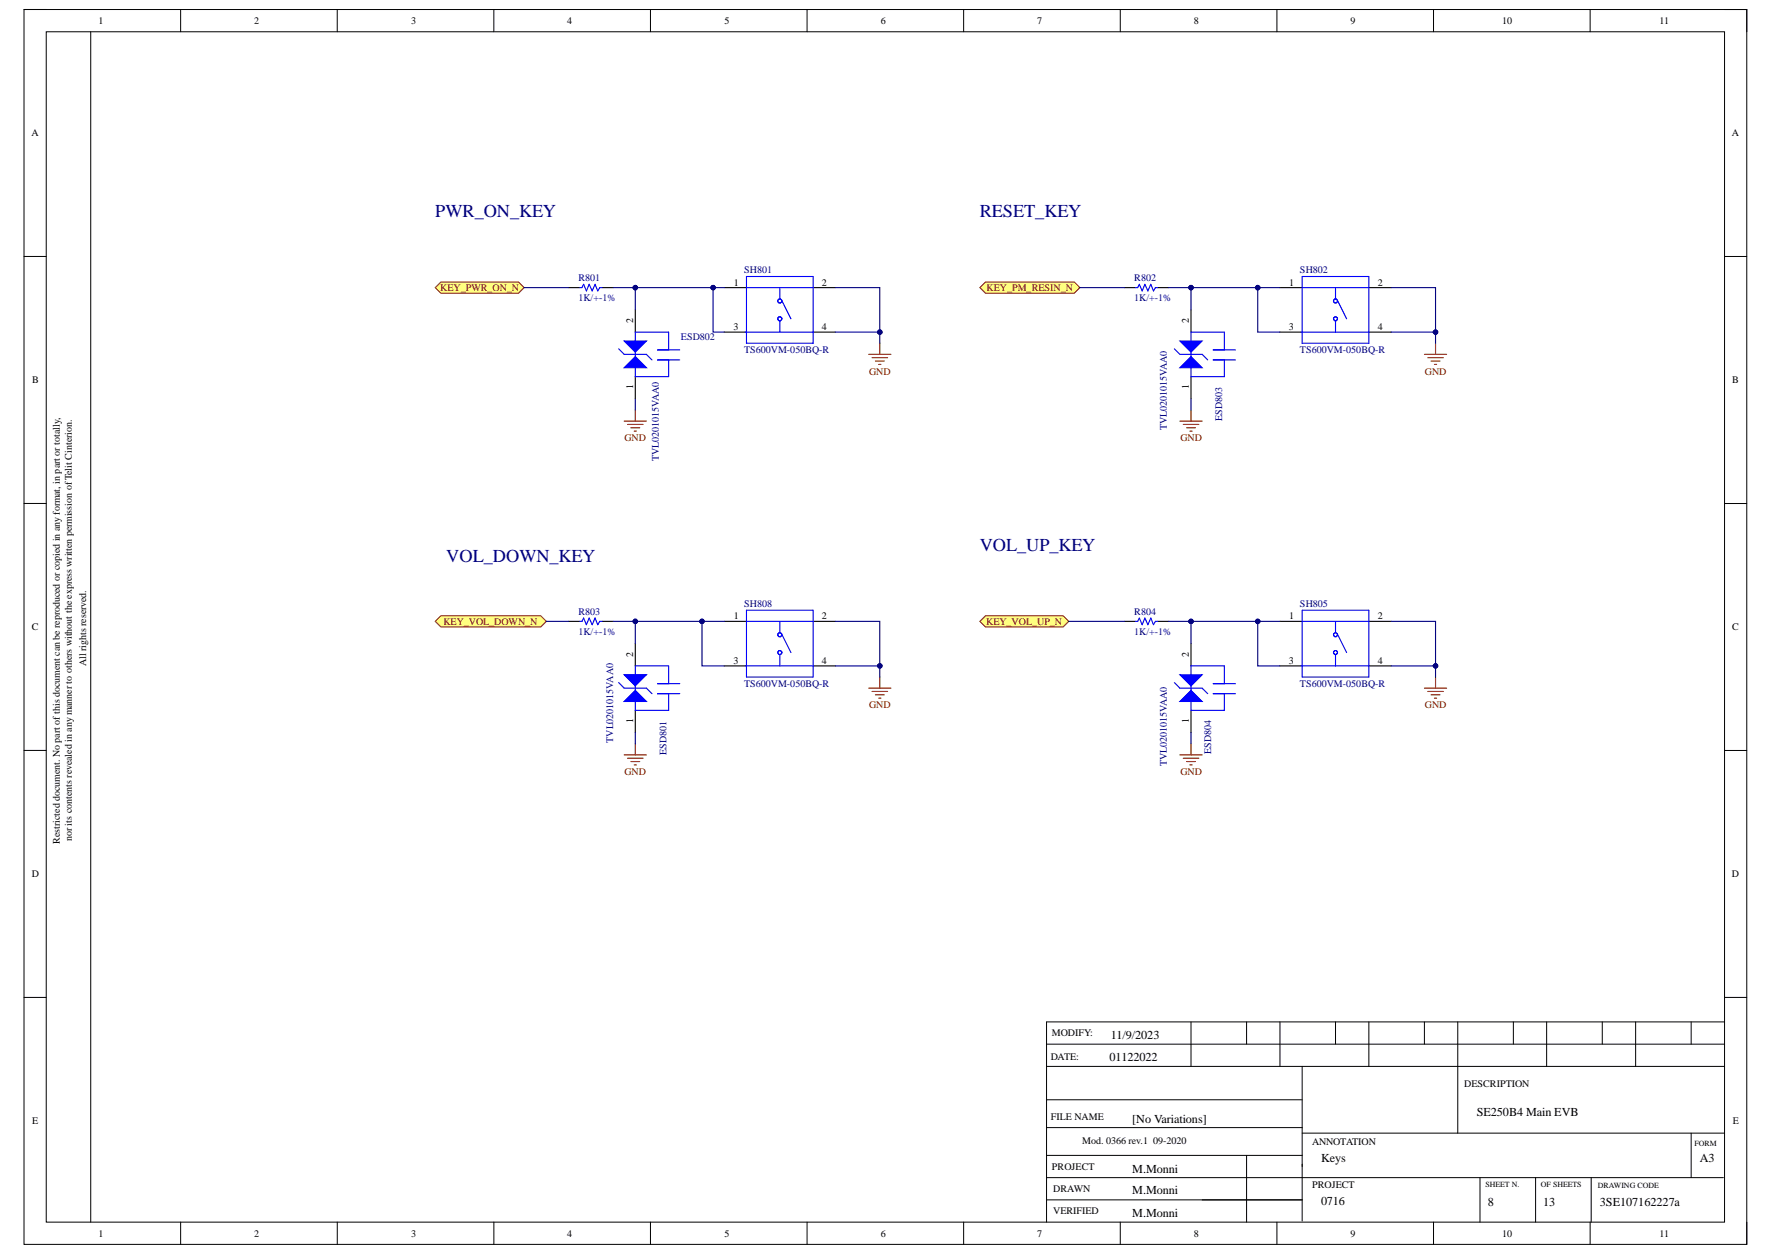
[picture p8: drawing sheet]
<svg xmlns="http://www.w3.org/2000/svg" width="420mm" height="297mm" viewBox="0 0 420 297" stroke-linecap="round" stroke-linejoin="round" font-family="sans-serif">
<path d="M5.7 2.3h407.7v292h-407.7z" fill="none" stroke="#000" stroke-width=".24"/>
<path d="M10.9 7.5h397.2v281.5h-397.2z" fill-rule="evenodd" fill="#fff"/>
<g fill="none" stroke="#000" stroke-width=".24">
<path d="M5.7 2.2h5.2M10.9 7.5h397.2v281.5h-397.2zM21.5 7.5v281.5M42.7 2.2v5.3M79.8 2.2v5.3M116.9 2.2v5.3M153.9 2.2v5.3M191 2.2v5.3M228 2.2v5.3M265.1 2.2v5.3M302.2 2.2v5.3M339.2 2.2v5.3"/>
<path d="M376.3 2.3v5.2M408.1 2.3h5.3v5.2M5.7 60.7h5.2M408.1 60.7h5.3M5.7 119.1h5.2M408.1 119.1h5.3M5.7 177.5h5.2M408.1 177.5h5.3M5.7 235.9h5.2M408.1 235.9h5.3M247.7 246.9h160.4M247.7 252.2h160.4"/>
<path d="M281.8 241.7v10.5M295 241.7v5.2M302.9 241.7v10.5M308.2 252.2v36.6M316 241.7v5.2M323.9 241.7v10.5M337.1 241.7v5.2M345 241.7v26.3M358.1 241.7v5.2M366 241.7v10.5M379.2 241.7v5.2M387.1 241.7v10.5"/>
<path d="M400.2 241.7v5.2M408.1 241.7h-160.4v47.3M247.7 278.5h160.1M247.7 260.1h60.5M247.7 266.7h60.5M247.7 273.2h60.5M295 273.2v15.8M308.2 268h99.9M350.2 278.5v10.5M363.4 278.5v10.5M376.5 278.5v10.5M400.2 268v10.5"/>
<path d="M42.8 289v5.3M79.8 289v5.3M116.9 289v5.3M153.9 289v5.3M191 289v5.3M228 289v5.3M247.7 283.8h60.5M265.1 289v5.3M302.2 289v5.3M339.2 289v5.3M376.3 289v5.3M413.4 289v5.3"/>
</g>
<path d="M134.6 68h2.6M142.4 68h2.7M150.3 73.3v5.2M150.3 89.1v5.2" fill="none" stroke="#000" stroke-width=".26"/>
<path d="M137.2 68h.5l.4-.8 .7 1.6 .6-1.6 .7 1.6 .7-1.6 .7 1.6 .4-.8h.5M150.3 78.5v10.6M147.7 83.8h5.3l1.3 1.3" fill="none" stroke="#00f" stroke-width=".26"/>
<path d="M147.7 80.7h5.3l-2.7 2.6z" fill="#00f"/>
<path d="M147.7 80.7h5.3l-2.7 2.6z" fill="none" stroke="#00f" stroke-width=".26"/>
<path d="M150.3 84.3l2.7 2.7h-5.3z" fill="#00f"/>
<path d="M150.3 78.5h7.9v4.3M146.4 82.5l1.3 1.3M150.3 84.3l2.7 2.7h-5.3zM155.6 85.1h5.3M155.6 82.8h5.3M158.2 85.1v4h-7.9" fill="none" stroke="#00f" stroke-width=".26"/>
<path d="M147.7 99.6h5.3M150.3 97v2.6M205.6 83.8h5.2M206.4 84.6h3.6M207.2 85.4h2.1M207.9 86.2h.6M208.2 81.2v2.6M148.5 100.4h3.7M149.3 101.2h2.1M150.1 102h.5" fill="none" stroke="#800000" stroke-width=".26"/>
<path d="M104.3 66.7h18.4l1.3 1.3-1.3 1.3h-18.4l-1.3-1.3z" fill-rule="evenodd" fill="#ffff80"/>
<path d="M104.3 66.7h18.4l1.3 1.3-1.3 1.3h-18.4l-1.3-1.3z" fill="none" stroke="#800000" stroke-width=".24"/>
<path d="M266.1 68h2.6M274 68h2.6M281.8 73.3v5.2M281.8 89.1v5.2" fill="none" stroke="#000" stroke-width=".26"/>
<path d="M268.7 68h.5l.4-.8 .7 1.6 .6-1.6 .7 1.6 .7-1.6 .7 1.6 .4-.8h.6M281.8 78.5v10.6M279.2 83.8h5.3l1.3 1.3" fill="none" stroke="#00f" stroke-width=".26"/>
<path d="M279.2 80.7h5.3l-2.7 2.6z" fill="#00f"/>
<path d="M279.2 80.7h5.3l-2.7 2.6z" fill="none" stroke="#00f" stroke-width=".26"/>
<path d="M281.8 84.3l2.7 2.7h-5.3z" fill="#00f"/>
<path d="M281.8 78.5h7.9v4.3M277.9 82.5l1.3 1.3M281.8 84.3l2.7 2.7h-5.3zM287.1 85.1h5.3M287.1 82.8h5.3M289.7 85.1v4h-7.9" fill="none" stroke="#00f" stroke-width=".26"/>
<path d="M279.2 99.6h5.3M281.8 97v2.6M337.1 83.8h5.2M337.9 84.6h3.6M338.7 85.4h2.1M339.4 86.2h.6M339.7 81.2v2.6M280 100.4h3.7M280.8 101.2h2.1M281.6 102h.5" fill="none" stroke="#800000" stroke-width=".26"/>
<path d="M233.2 66.7h21l1.3 1.3-1.3 1.3h-21l-1.3-1.3z" fill-rule="evenodd" fill="#ffff80"/>
<path d="M233.2 66.7h21l1.3 1.3-1.3 1.3h-21l-1.3-1.3z" fill="none" stroke="#800000" stroke-width=".24"/>
<path d="M134.6 147h2.6M142.4 147h2.7M150.3 152.2v5.3M150.3 168v5.3" fill="none" stroke="#000" stroke-width=".26"/>
<path d="M137.2 147h.5l.4-.8 .7 1.5 .6-1.5 .7 1.5 .7-1.5 .7 1.5 .4-.7h.5M150.3 157.5v10.5M147.7 162.7h5.3l1.3 1.4" fill="none" stroke="#00f" stroke-width=".26"/>
<path d="M147.7 159.6h5.3l-2.7 2.6z" fill="#00f"/>
<path d="M147.7 159.6h5.3l-2.7 2.6z" fill="none" stroke="#00f" stroke-width=".26"/>
<path d="M150.3 163.3l2.7 2.6h-5.3z" fill="#00f"/>
<path d="M150.3 157.5h7.9v4.2M146.4 161.4l1.3 1.3M150.3 163.3l2.7 2.6h-5.3zM155.6 164.1h5.3M155.6 161.7h5.3M158.2 164.1v3.9h-7.9" fill="none" stroke="#00f" stroke-width=".26"/>
<path d="M147.7 178.5h5.3M148.5 179.3h3.7M150.3 175.9v2.6M205.6 162.7h5.2M206.4 163.5h3.6M207.2 164.3h2.1M207.9 165.1h.6M208.2 160.1v2.6M149.3 180.1h2.1M150.1 180.9h.5" fill="none" stroke="#800000" stroke-width=".26"/>
<path d="M104.3 145.6h23.7l1.3 1.4-1.3 1.3h-23.7l-1.3-1.3z" fill-rule="evenodd" fill="#ffff80"/>
<path d="M104.3 145.6h23.7l1.3 1.4-1.3 1.3h-23.7l-1.3-1.3z" fill="none" stroke="#800000" stroke-width=".24"/>
<path d="M266.1 147h2.6M274 147h2.6M281.8 152.2v5.3M281.8 168v5.3" fill="none" stroke="#000" stroke-width=".26"/>
<path d="M268.7 147h.5l.4-.8 .7 1.5 .6-1.5 .7 1.5 .7-1.5 .7 1.5 .4-.7h.6M281.8 157.5v10.5M279.2 162.7h5.3l1.3 1.4" fill="none" stroke="#00f" stroke-width=".26"/>
<path d="M279.2 159.6h5.3l-2.7 2.6z" fill="#00f"/>
<path d="M279.2 159.6h5.3l-2.7 2.6z" fill="none" stroke="#00f" stroke-width=".26"/>
<path d="M281.8 163.3l2.7 2.6h-5.3z" fill="#00f"/>
<path d="M281.8 157.5h7.9v4.2M277.9 161.4l1.3 1.3M281.8 163.3l2.7 2.6h-5.3zM287.1 164.1h5.3M287.1 161.7h5.3M289.7 164.1v3.9h-7.9" fill="none" stroke="#00f" stroke-width=".26"/>
<path d="M279.2 178.5h5.3M280 179.3h3.7M281.8 175.9v2.6M337.1 162.7h5.2M337.9 163.5h3.6M338.7 164.3h2.1M339.4 165.1h.6M339.7 160.1v2.6M280.8 180.1h2.1M281.6 180.9h.5" fill="none" stroke="#800000" stroke-width=".26"/>
<path d="M233.2 145.6h18.4l1.3 1.4-1.3 1.3h-18.4l-1.3-1.3z" fill-rule="evenodd" fill="#ffff80"/>
<path d="M233.2 145.6h18.4l1.3 1.4-1.3 1.3h-18.4l-1.3-1.3z" fill="none" stroke="#800000" stroke-width=".24"/>
<g fill="none" stroke="#000" stroke-width=".26">
<path d="M171.4 68h5.2M171.4 78.5h5.2M192.4 68h5.3M192.4 78.5h5.3M302.9 68h5.3M302.9 78.5h5.3M323.9 68h5.3M323.9 78.5h5.3M171.4 147h5.2M171.4 157.5h5.2M192.4 147h5.3M192.4 157.5h5.3"/>
<path d="M302.9 147h5.3M302.9 157.5h5.3M323.9 147h5.3M323.9 157.5h5.3"/>
</g>
<g fill="none" stroke="#00f" stroke-width=".26">
<path d="M176.4 78.5h16M176.6 65.4h15.8v15.8h-15.8zM176.6 68h15.8M184.5 68v2.7M184.5 75.9v2.6M185.1 71.2l2.1 4.2M307.9 78.5h16M308.2 65.4h15.7v15.8h-15.7zM308.2 68h15.7M316 68v2.7M316 75.9v2.6M316.6 71.2l2.1 4.2"/>
<path d="M176.4 157.5h16M176.6 144.3h15.8v15.8h-15.8zM176.6 147h15.8M184.5 147v2.6M184.5 154.8v2.7M185.1 150.1l2.1 4.2M307.9 157.5h16M308.2 144.3h15.7v15.8h-15.7zM308.2 147h15.7M316 147v2.6M316 154.8v2.7M316.6 150.1l2.1 4.2"/>
<circle cx="184.5" cy="75.4" r=".47"/>
<circle cx="184.5" cy="71.2" r=".48"/>
<circle cx="316" cy="71.2" r=".47"/>
<circle cx="316" cy="75.4" r=".47"/>
<circle cx="184.5" cy="154.3" r=".47"/>
<circle cx="184.5" cy="150.1" r=".47"/>
<circle cx="316" cy="154.3" r=".47"/>
<circle cx="316" cy="150.1" r=".47"/>
</g>
<path d="M150.3 68v5.3M150.3 94.3v2.7" fill="none" stroke="#000080" stroke-width=".26"/>
<circle cx="150.3" cy="68" r=".53" fill="#000080"/>
<circle cx="150.3" cy="68" r=".53" fill="none" stroke="#000080" stroke-width=".24"/>
<path d="M197.7 78.5h10.5" fill="none" stroke="#000080" stroke-width=".26"/>
<circle cx="208.2" cy="78.5" r=".53" fill="#000080"/>
<circle cx="208.2" cy="78.5" r=".53" fill="none" stroke="#000080" stroke-width=".24"/>
<path d="M124 68h10.6M281.8 68v5.3M281.8 94.3v2.7" fill="none" stroke="#000080" stroke-width=".26"/>
<circle cx="281.8" cy="68" r=".53" fill="#000080"/>
<circle cx="281.8" cy="68" r=".53" fill="none" stroke="#000080" stroke-width=".24"/>
<path d="M297.6 68v10.5h5.3" fill="none" stroke="#000080" stroke-width=".26"/>
<circle cx="297.6" cy="68" r=".53" fill="#000080"/>
<circle cx="297.6" cy="68" r=".53" fill="none" stroke="#000080" stroke-width=".24"/>
<path d="M329.2 78.5h10.5" fill="none" stroke="#000080" stroke-width=".26"/>
<circle cx="339.7" cy="78.5" r=".53" fill="#000080"/>
<circle cx="339.7" cy="78.5" r=".53" fill="none" stroke="#000080" stroke-width=".24"/>
<path d="M255.5 68h10.6M150.3 147v5.2M150.3 173.3v2.6" fill="none" stroke="#000080" stroke-width=".26"/>
<circle cx="150.3" cy="147" r=".52" fill="#000080"/>
<circle cx="150.3" cy="147" r=".52" fill="none" stroke="#000080" stroke-width=".24"/>
<path d="M166.1 147v10.5h5.3" fill="none" stroke="#000080" stroke-width=".26"/>
<circle cx="166.1" cy="147" r=".53" fill="#000080"/>
<circle cx="166.1" cy="147" r=".53" fill="none" stroke="#000080" stroke-width=".24"/>
<path d="M197.7 157.5h10.5" fill="none" stroke="#000080" stroke-width=".26"/>
<circle cx="208.2" cy="157.5" r=".53" fill="#000080"/>
<circle cx="208.2" cy="157.5" r=".53" fill="none" stroke="#000080" stroke-width=".24"/>
<path d="M129.3 147h5.3M281.8 147v5.2M281.8 173.3v2.6" fill="none" stroke="#000080" stroke-width=".26"/>
<circle cx="281.8" cy="147" r=".53" fill="#000080"/>
<circle cx="281.8" cy="147" r=".53" fill="none" stroke="#000080" stroke-width=".24"/>
<path d="M297.6 147v10.5h5.3" fill="none" stroke="#000080" stroke-width=".26"/>
<circle cx="297.6" cy="147" r=".52" fill="#000080"/>
<circle cx="297.6" cy="147" r=".52" fill="none" stroke="#000080" stroke-width=".24"/>
<path d="M329.2 157.5h10.5" fill="none" stroke="#000080" stroke-width=".26"/>
<circle cx="339.7" cy="157.5" r=".53" fill="#000080"/>
<circle cx="339.7" cy="157.5" r=".53" fill="none" stroke="#000080" stroke-width=".24"/>
<path d="M252.9 147h13.2M276.6 147h26.3" fill="none" stroke="#000080" stroke-width=".26"/>
<circle cx="297.6" cy="147" r=".52" fill="#000080"/>
<circle cx="297.6" cy="147" r=".52" fill="none" stroke="#000080" stroke-width=".24"/>
<circle cx="281.8" cy="147" r=".53" fill="#000080"/>
<circle cx="281.8" cy="147" r=".53" fill="none" stroke="#000080" stroke-width=".24"/>
<path d="M329.2 147h10.5v13.1" fill="none" stroke="#000080" stroke-width=".26"/>
<circle cx="339.7" cy="157.5" r=".53" fill="#000080"/>
<circle cx="339.7" cy="157.5" r=".53" fill="none" stroke="#000080" stroke-width=".24"/>
<path d="M168.8 68v10.5h2.6" fill="none" stroke="#000080" stroke-width=".26"/>
<circle cx="168.8" cy="68" r=".53" fill="#000080"/>
<circle cx="168.8" cy="68" r=".53" fill="none" stroke="#000080" stroke-width=".24"/>
<path d="M145.1 68h26.3" fill="none" stroke="#000080" stroke-width=".26"/>
<circle cx="168.8" cy="68" r=".53" fill="#000080"/>
<circle cx="168.8" cy="68" r=".53" fill="none" stroke="#000080" stroke-width=".24"/>
<circle cx="150.3" cy="68" r=".53" fill="#000080"/>
<circle cx="150.3" cy="68" r=".53" fill="none" stroke="#000080" stroke-width=".24"/>
<path d="M197.7 68h10.5v13.2" fill="none" stroke="#000080" stroke-width=".26"/>
<circle cx="208.2" cy="78.5" r=".53" fill="#000080"/>
<circle cx="208.2" cy="78.5" r=".53" fill="none" stroke="#000080" stroke-width=".24"/>
<path d="M276.6 68h26.3" fill="none" stroke="#000080" stroke-width=".26"/>
<circle cx="297.6" cy="68" r=".53" fill="#000080"/>
<circle cx="297.6" cy="68" r=".53" fill="none" stroke="#000080" stroke-width=".24"/>
<circle cx="281.8" cy="68" r=".53" fill="#000080"/>
<circle cx="281.8" cy="68" r=".53" fill="none" stroke="#000080" stroke-width=".24"/>
<path d="M329.2 68h10.5v13.2" fill="none" stroke="#000080" stroke-width=".26"/>
<circle cx="339.7" cy="78.5" r=".53" fill="#000080"/>
<circle cx="339.7" cy="78.5" r=".53" fill="none" stroke="#000080" stroke-width=".24"/>
<path d="M145.1 147h26.3" fill="none" stroke="#000080" stroke-width=".26"/>
<circle cx="166.1" cy="147" r=".53" fill="#000080"/>
<circle cx="166.1" cy="147" r=".53" fill="none" stroke="#000080" stroke-width=".24"/>
<circle cx="150.3" cy="147" r=".52" fill="#000080"/>
<circle cx="150.3" cy="147" r=".52" fill="none" stroke="#000080" stroke-width=".24"/>
<path d="M197.7 147h10.5v13.1" fill="none" stroke="#000080" stroke-width=".26"/>
<circle cx="208.2" cy="157.5" r=".53" fill="#000080"/>
<circle cx="208.2" cy="157.5" r=".53" fill="none" stroke="#000080" stroke-width=".24"/>
<g font-size="4.3" fill="#000080">
<text x="103" y="51.3">PWR_ON_KEY</text>
<text x="231.8" y="51.3">RESET_KEY</text>
<text x="231.8" y="130.2">VOL_UP_KEY</text>
<text x="105.6" y="132.9">VOL_DOWN_KEY</text>
</g>
<g font-size="2.9">
<text x="262.8" y="245.8">11/9/2023</text>
<text x="262.6" y="251">01122022</text>
<text x="349.4" y="263.9">SE250B4 Main EVB</text>
<text x="267.9" y="265.6">[No Variations]</text>
<text x="312.6" y="274.8">Keys</text>
<text x="402.3" y="274.8">A3</text>
<text x="267.9" y="277.4">M.Monni</text>
<text x="267.9" y="282.4">M.Monni</text>
<text x="267.9" y="287.9">M.Monni</text>
<text x="312.6" y="285">0716</text>
<text x="352.1" y="285.2">8</text>
<text x="365.2" y="285.2">13</text>
<text x="378.6" y="285.2">3SE107162227a</text>
</g>
<g font-size="2.4">
<text x="23.3" y="5.7">1</text>
<text x="60.2" y="5.7">2</text>
<text x="97.3" y="5.7">3</text>
<text x="134.3" y="5.7">4</text>
<text x="171.4" y="5.7">5</text>
<text x="208.4" y="5.7">6</text>
<text x="245.4" y="5.7">7</text>
<text x="282.5" y="5.7">8</text>
<text x="319.6" y="5.7">9</text>
<text x="355.4" y="5.7">10</text>
<text x="392.7" y="5.7">11</text>
<text x="7.4" y="32.3">A</text>
<text x="409.9" y="32.3">A</text>
<text x="173.6" y="67.5">1</text>
<text x="194.5" y="67.5">2</text>
<text x="305.1" y="67.5">1</text>
<text x="326" y="67.5">2</text>
<text x="149.8" y="76.4" transform="rotate(-90 149.8 76.4)">2</text>
<text x="281.3" y="76.4" transform="rotate(-90 281.3 76.4)">2</text>
<text x="173.5" y="78">3</text>
<text x="194.5" y="78">4</text>
<text x="305" y="78">3</text>
<text x="326" y="78">4</text>
<text x="7.6" y="90.7">B</text>
<text x="149.8" y="92" transform="rotate(-90 149.8 92)">1</text>
<text x="281.3" y="92" transform="rotate(-90 281.3 92)">1</text>
<text x="409.9" y="90.7">B</text>
<text x="7.5" y="149.1">C</text>
<text x="173.6" y="146.5">1</text>
<text x="194.5" y="146.5">2</text>
<text x="305.1" y="146.5">1</text>
<text x="326" y="146.5">2</text>
<text x="409.9" y="149.1">C</text>
<text x="149.8" y="155.3" transform="rotate(-90 149.8 155.3)">2</text>
<text x="281.3" y="155.3" transform="rotate(-90 281.3 155.3)">2</text>
<text x="20.4" y="157.5" transform="rotate(-90 20.4 157.5)">All rights reserved.</text>
<text x="173.5" y="156.9">3</text>
<text x="194.5" y="156.9">4</text>
<text x="305" y="156.9">3</text>
<text x="326" y="156.9">4</text>
<text x="149.8" y="171" transform="rotate(-90 149.8 171)">1</text>
<text x="281.3" y="171" transform="rotate(-90 281.3 171)">1</text>
<text x="14.2" y="199.5" transform="rotate(-90 14.2 199.5)">Restricted document. No part of this document can be reproduced or copied in any format, in part or totally,</text>
<text x="17" y="199" transform="rotate(-90 17 199)">nor its contents revealed in any manner to others without the express written permission ofTelit Cinterion.</text>
<text x="7.5" y="207.5">D</text>
<text x="409.9" y="207.5">D</text>
<text x="248.9" y="245.1">MODIFY:</text>
<text x="248.7" y="250.6">DATE:</text>
<text x="346.5" y="257.2">DESCRIPTION</text>
<text x="7.6" y="265.9">E</text>
<text x="248.7" y="264.8">FILE NAME</text>
<text x="410" y="265.9">E</text>
<text x="256.1" y="270.6">Mod. 0366 rev.1 09-2020</text>
<text x="310.5" y="270.9">ANNOTATION</text>
<text x="248.9" y="276.7">PROJECT</text>
<text x="249.2" y="282">DRAWN</text>
<text x="310.5" y="280.9">PROJECT</text>
<text x="249.2" y="287.2">VERIFIED</text>
<text x="23.3" y="292.4">1</text>
<text x="60.2" y="292.4">2</text>
<text x="97.3" y="292.4">3</text>
<text x="134.3" y="292.4">4</text>
<text x="171.4" y="292.4">5</text>
<text x="208.4" y="292.4">6</text>
<text x="245.4" y="292.4">7</text>
<text x="282.5" y="292.4">8</text>
<text x="319.6" y="292.4">9</text>
<text x="355.4" y="292.4">10</text>
<text x="392.7" y="292.4">11</text>
</g>
<g font-size="2.4" fill="#000080">
<text x="176.1" y="64.6">SH801</text>
<text x="307.6" y="64.6">SH802</text>
<text x="136.9" y="71.2">1K/+-1%</text>
<text x="136.9" y="66.4">R801</text>
<text x="268.4" y="71.2">1K/+-1%</text>
<text x="268.4" y="66.4">R802</text>
<text x="161.1" y="80.4">ESD802</text>
<text x="176.1" y="83.6">TS600VM-050BQ-R</text>
<text x="307.6" y="83.6">TS600VM-050BQ-R</text>
<text x="276.1" y="101.7" transform="rotate(-90 276.1 101.7)">TVL0201015VAA0</text>
<text x="289.2" y="99.6" transform="rotate(-90 289.2 99.6)">ESD803</text>
<text x="155.9" y="109" transform="rotate(-90 155.9 109)">TVL0201015VAA0</text>
<text x="176.1" y="143.5">SH808</text>
<text x="307.6" y="143.5">SH805</text>
<text x="136.9" y="145.4">R803</text>
<text x="268.4" y="145.4">R804</text>
<text x="136.9" y="150.1">1K/+-1%</text>
<text x="268.4" y="150.1">1K/+-1%</text>
<text x="176.1" y="162.5">TS600VM-050BQ-R</text>
<text x="307.6" y="162.5">TS600VM-050BQ-R</text>
<text x="145.1" y="175.6" transform="rotate(-90 145.1 175.6)">TVL0201015VAA0</text>
<text x="157.7" y="178.5" transform="rotate(-90 157.7 178.5)">ESD801</text>
<text x="286.6" y="178.2" transform="rotate(-90 286.6 178.2)">ESD804</text>
<text x="276.1" y="181.1" transform="rotate(-90 276.1 181.1)">TVL0201015VAA0</text>
</g>
<g font-size="2.4" fill="#800000">
<text x="104.2" y="68.8">KEY_PWR_ON_N</text>
<text x="233.4" y="68.8">KEY_PM_RESIN_N</text>
<text x="205.6" y="88.6">GND</text>
<text x="337.2" y="88.6">GND</text>
<text x="147.8" y="104.4">GND</text>
<text x="279.3" y="104.4">GND</text>
<text x="104.9" y="147.7">KEY_VOL_DOWN_N</text>
<text x="233.4" y="147.7">KEY_VOL_UP_N</text>
<text x="205.6" y="167.5">GND</text>
<text x="337.2" y="167.5">GND</text>
<text x="147.8" y="183.2">GND</text>
<text x="279.3" y="183.2">GND</text>
</g>
<g font-size="1.9">
<text x="401" y="271">FORM</text>
<text x="351.6" y="280.7">SHEET N.</text>
<text x="364.7" y="280.7">OF SHEETS</text>
<text x="378.1" y="281">DRAWING CODE</text>
</g>
</svg>
